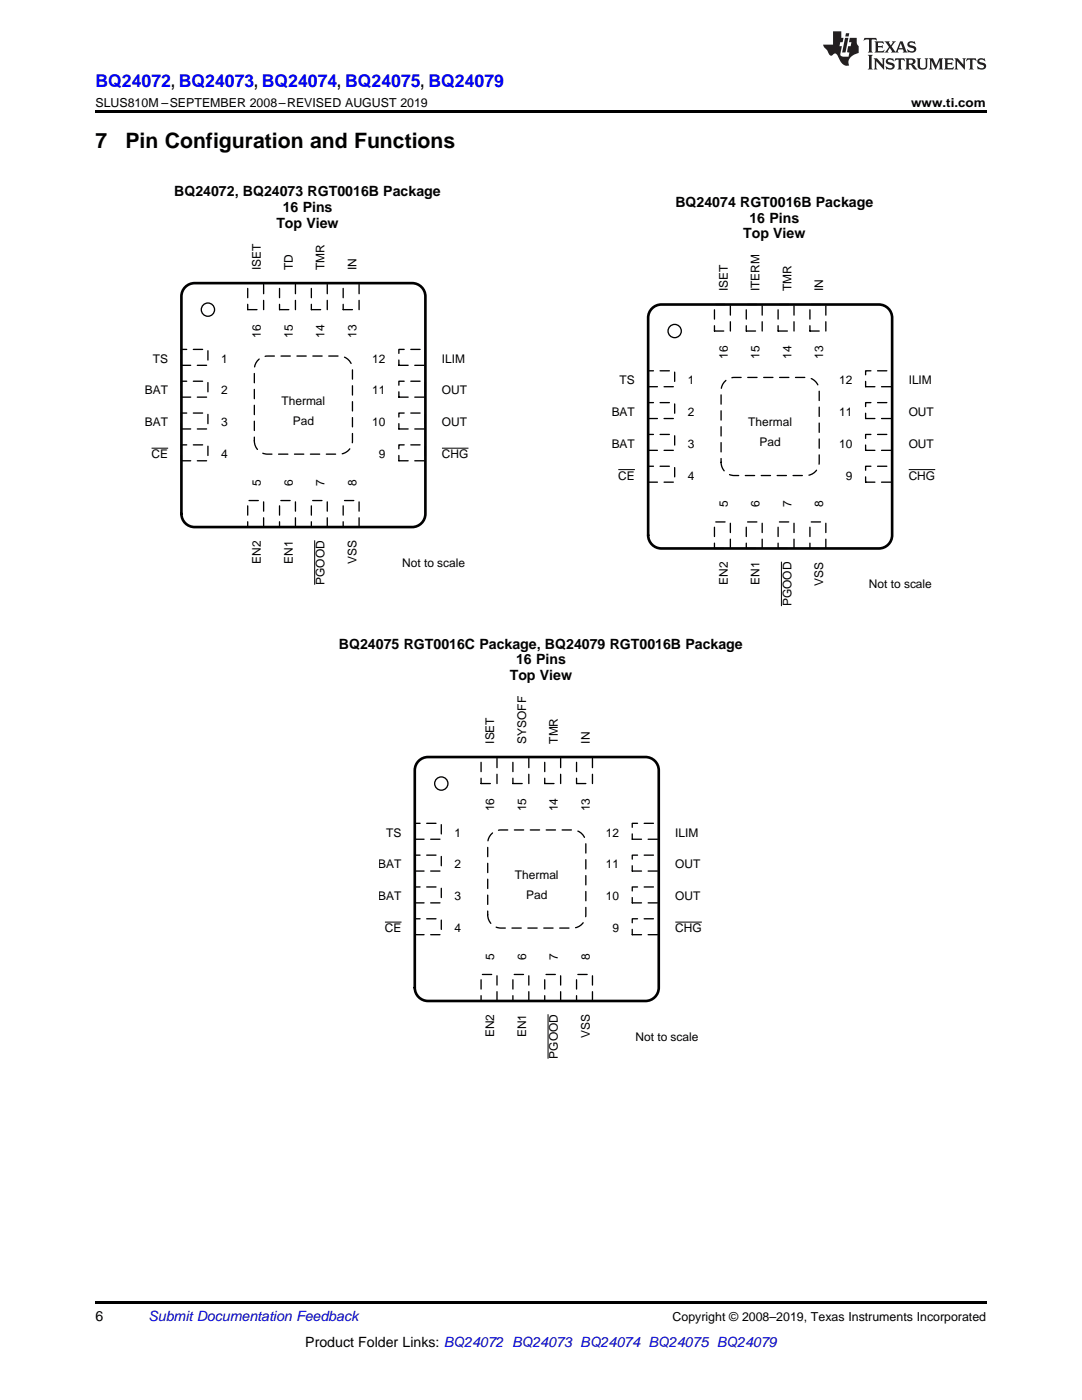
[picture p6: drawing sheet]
<svg xmlns="http://www.w3.org/2000/svg" width="216mm" height="279mm" viewBox="0 0 216 279" stroke-linecap="round" stroke-linejoin="round" font-family="sans-serif">
<path d="M19 259.7h177.8v.5h-177.8z" fill="#000"/>
<path d="M96 151.1h3.2v5.3h-3.2z" fill-rule="evenodd" fill="#fff"/>
<path d="M96 151.1h3.2v5.3h-3.2z" fill="none" stroke="#000" stroke-width=".26" stroke-dasharray="1.9 1.3"/>
<path d="M96 194.5h3.2v5.3h-3.2z" fill-rule="evenodd" fill="#fff"/>
<path d="M96 194.5h3.2v5.3h-3.2z" fill="none" stroke="#000" stroke-width=".26" stroke-dasharray="1.9 1.3"/>
<path d="M82.8 164.3h5.3v3.2h-5.3z" fill-rule="evenodd" fill="#fff"/>
<path d="M82.8 164.3h5.3v3.2h-5.3z" fill="none" stroke="#000" stroke-width=".26" stroke-dasharray="1.9 1.3"/>
<path d="M126.2 164.3h5.2v3.2h-5.2z" fill-rule="evenodd" fill="#fff"/>
<path d="M126.2 164.3h5.2v3.2h-5.2z" fill="none" stroke="#000" stroke-width=".26" stroke-dasharray="1.9 1.3"/>
<path d="M102.3 151.1h3.2v5.3h-3.2z" fill-rule="evenodd" fill="#fff"/>
<path d="M102.3 151.1h3.2v5.3h-3.2z" fill="none" stroke="#000" stroke-width=".26" stroke-dasharray="1.9 1.3"/>
<path d="M102.3 194.5h3.2v5.3h-3.2z" fill-rule="evenodd" fill="#fff"/>
<path d="M102.3 194.5h3.2v5.3h-3.2z" fill="none" stroke="#000" stroke-width=".26" stroke-dasharray="1.9 1.3"/>
<path d="M82.8 170.7h5.3v3.1h-5.3z" fill-rule="evenodd" fill="#fff"/>
<path d="M82.8 170.7h5.3v3.1h-5.3z" fill="none" stroke="#000" stroke-width=".26" stroke-dasharray="1.9 1.3"/>
<path d="M126.2 170.7h5.2v3.1h-5.2z" fill-rule="evenodd" fill="#fff"/>
<path d="M126.2 170.7h5.2v3.1h-5.2z" fill="none" stroke="#000" stroke-width=".26" stroke-dasharray="1.9 1.3"/>
<path d="M108.7 151.1h3.2v5.3h-3.2z" fill-rule="evenodd" fill="#fff"/>
<path d="M108.7 151.1h3.2v5.3h-3.2z" fill="none" stroke="#000" stroke-width=".26" stroke-dasharray="1.9 1.3"/>
<path d="M108.7 194.5h3.2v5.3h-3.2z" fill-rule="evenodd" fill="#fff"/>
<path d="M108.7 194.5h3.2v5.3h-3.2z" fill="none" stroke="#000" stroke-width=".26" stroke-dasharray="1.9 1.3"/>
<path d="M109.4 202.4v8.9" fill="none" stroke="#000" stroke-width=".2"/>
<path d="M82.8 177h5.3v3.2h-5.3z" fill-rule="evenodd" fill="#fff"/>
<path d="M82.8 177h5.3v3.2h-5.3z" fill="none" stroke="#000" stroke-width=".26" stroke-dasharray="1.9 1.3"/>
<path d="M126.2 177h5.2v3.2h-5.2z" fill-rule="evenodd" fill="#fff"/>
<path d="M126.2 177h5.2v3.2h-5.2z" fill="none" stroke="#000" stroke-width=".26" stroke-dasharray="1.9 1.3"/>
<path d="M115 151.1h3.2v5.3h-3.2z" fill-rule="evenodd" fill="#fff"/>
<path d="M115 151.1h3.2v5.3h-3.2z" fill="none" stroke="#000" stroke-width=".26" stroke-dasharray="1.9 1.3"/>
<path d="M115 194.5h3.2v5.3h-3.2z" fill-rule="evenodd" fill="#fff"/>
<path d="M115 194.5h3.2v5.3h-3.2z" fill="none" stroke="#000" stroke-width=".26" stroke-dasharray="1.9 1.3"/>
<path d="M82.8 183.4h5.3v3.1h-5.3z" fill-rule="evenodd" fill="#fff"/>
<path d="M82.8 183.4h5.3v3.1h-5.3z" fill="none" stroke="#000" stroke-width=".26" stroke-dasharray="1.9 1.3"/>
<path d="M76.8 184h3.3" fill="none" stroke="#000" stroke-width=".2"/>
<path d="M126.2 183.4h5.2v3.1h-5.2z" fill-rule="evenodd" fill="#fff"/>
<path d="M126.2 183.4h5.2v3.1h-5.2z" fill="none" stroke="#000" stroke-width=".26" stroke-dasharray="1.9 1.3"/>
<path d="M134.8 184h5.2" fill="none" stroke="#000" stroke-width=".2"/>
<circle cx="88.1" cy="156.4" r="1.32" fill="none" stroke="#000" stroke-width=".26"/>
<path d="M83.8 151.7l1-.5 .6-.1h43.4a2.65 2.65 0 0 1 2.6 2.6v43.4a2.65 2.65 0 0 1-2.6 2.7h-43.4a2.64 2.64 0 0 1-2.6-2.7v-43.4a2.64 2.64 0 0 1 1-2z" fill="none" stroke="#000" stroke-width=".53"/>
<path d="M98.3 166.2l1.1-.5 .6-.1h14.2a2.65 2.65 0 0 1 2.7 2.7v14.3a2.65 2.65 0 0 1-2.7 2.6h-14.2a2.64 2.64 0 0 1-2.7-2.6v-14.3a2.64 2.64 0 0 1 1-2.1z" fill-rule="evenodd" fill="#fff"/>
<path d="M98.3 166.2l1.1-.5 .6-.1h14.2a2.65 2.65 0 0 1 2.7 2.7v14.3a2.65 2.65 0 0 1-2.7 2.6h-14.2a2.64 2.64 0 0 1-2.7-2.6v-14.3a2.64 2.64 0 0 1 1-2.1z" fill="none" stroke="#000" stroke-width=".26" stroke-dasharray="1.9 1.3"/>
<path d="M142.6 60.8h3.1v5.3h-3.1z" fill-rule="evenodd" fill="#fff"/>
<path d="M142.6 60.8h3.1v5.3h-3.1z" fill="none" stroke="#000" stroke-width=".26" stroke-dasharray="1.9 1.3"/>
<path d="M142.6 104.2h3.1v5.3h-3.1z" fill-rule="evenodd" fill="#fff"/>
<path d="M142.6 104.2h3.1v5.3h-3.1z" fill="none" stroke="#000" stroke-width=".26" stroke-dasharray="1.9 1.3"/>
<path d="M129.3 74h5.3v3.2h-5.3z" fill-rule="evenodd" fill="#fff"/>
<path d="M129.3 74h5.3v3.2h-5.3z" fill="none" stroke="#000" stroke-width=".26" stroke-dasharray="1.9 1.3"/>
<path d="M172.7 74h5.3v3.2h-5.3z" fill-rule="evenodd" fill="#fff"/>
<path d="M172.7 74h5.3v3.2h-5.3z" fill="none" stroke="#000" stroke-width=".26" stroke-dasharray="1.9 1.3"/>
<path d="M148.9 60.8h3.2v5.3h-3.2z" fill-rule="evenodd" fill="#fff"/>
<path d="M148.9 60.8h3.2v5.3h-3.2z" fill="none" stroke="#000" stroke-width=".26" stroke-dasharray="1.9 1.3"/>
<path d="M148.9 104.2h3.2v5.3h-3.2z" fill-rule="evenodd" fill="#fff"/>
<path d="M148.9 104.2h3.2v5.3h-3.2z" fill="none" stroke="#000" stroke-width=".26" stroke-dasharray="1.9 1.3"/>
<path d="M129.3 80.4h5.3v3.1h-5.3z" fill-rule="evenodd" fill="#fff"/>
<path d="M129.3 80.4h5.3v3.1h-5.3z" fill="none" stroke="#000" stroke-width=".26" stroke-dasharray="1.9 1.3"/>
<path d="M172.7 80.4h5.3v3.1h-5.3z" fill-rule="evenodd" fill="#fff"/>
<path d="M172.7 80.4h5.3v3.1h-5.3z" fill="none" stroke="#000" stroke-width=".26" stroke-dasharray="1.9 1.3"/>
<path d="M155.3 60.8h3.1v5.3h-3.1z" fill-rule="evenodd" fill="#fff"/>
<path d="M155.3 60.8h3.1v5.3h-3.1z" fill="none" stroke="#000" stroke-width=".26" stroke-dasharray="1.9 1.3"/>
<path d="M155.3 104.2h3.1v5.3h-3.1z" fill-rule="evenodd" fill="#fff"/>
<path d="M155.3 104.2h3.1v5.3h-3.1z" fill="none" stroke="#000" stroke-width=".26" stroke-dasharray="1.9 1.3"/>
<path d="M155.9 112.1v8.9" fill="none" stroke="#000" stroke-width=".2"/>
<path d="M129.3 86.7h5.3v3.2h-5.3z" fill-rule="evenodd" fill="#fff"/>
<path d="M129.3 86.7h5.3v3.2h-5.3z" fill="none" stroke="#000" stroke-width=".26" stroke-dasharray="1.9 1.3"/>
<path d="M172.7 86.7h5.3v3.2h-5.3z" fill-rule="evenodd" fill="#fff"/>
<path d="M172.7 86.7h5.3v3.2h-5.3z" fill="none" stroke="#000" stroke-width=".26" stroke-dasharray="1.9 1.3"/>
<path d="M161.6 60.8h3.2v5.3h-3.2z" fill-rule="evenodd" fill="#fff"/>
<path d="M161.6 60.8h3.2v5.3h-3.2z" fill="none" stroke="#000" stroke-width=".26" stroke-dasharray="1.9 1.3"/>
<path d="M161.6 104.2h3.2v5.3h-3.2z" fill-rule="evenodd" fill="#fff"/>
<path d="M161.6 104.2h3.2v5.3h-3.2z" fill="none" stroke="#000" stroke-width=".26" stroke-dasharray="1.9 1.3"/>
<path d="M129.3 93.1h5.3v3.1h-5.3z" fill-rule="evenodd" fill="#fff"/>
<path d="M129.3 93.1h5.3v3.1h-5.3z" fill="none" stroke="#000" stroke-width=".26" stroke-dasharray="1.9 1.3"/>
<path d="M123.4 93.7h3.3" fill="none" stroke="#000" stroke-width=".2"/>
<path d="M172.7 93.1h5.3v3.1h-5.3z" fill-rule="evenodd" fill="#fff"/>
<path d="M172.7 93.1h5.3v3.1h-5.3z" fill="none" stroke="#000" stroke-width=".26" stroke-dasharray="1.9 1.3"/>
<path d="M181.3 93.7h5.3" fill="none" stroke="#000" stroke-width=".2"/>
<circle cx="134.6" cy="66.1" r="1.32" fill="none" stroke="#000" stroke-width=".26"/>
<path d="M130.3 61.4l1.1-.6h.6h43.4a2.65 2.65 0 0 1 2.6 2.6v43.4a2.65 2.65 0 0 1-2.6 2.7h-43.4a2.64 2.64 0 0 1-2.7-2.7v-43.4a2.64 2.64 0 0 1 1-2z" fill="none" stroke="#000" stroke-width=".53"/>
<path d="M144.9 75.9l1-.5 .6-.1h14.3a2.65 2.65 0 0 1 2.7 2.7v14.3a2.65 2.65 0 0 1-2.7 2.6h-14.3a2.64 2.64 0 0 1-2.6-2.6v-14.3a2.64 2.64 0 0 1 1-2.1z" fill-rule="evenodd" fill="#fff"/>
<path d="M144.9 75.9l1-.5 .6-.1h14.3a2.65 2.65 0 0 1 2.7 2.7v14.3a2.65 2.65 0 0 1-2.7 2.6h-14.3a2.64 2.64 0 0 1-2.6-2.6v-14.3a2.64 2.64 0 0 1 1-2.1z" fill="none" stroke="#000" stroke-width=".26" stroke-dasharray="1.9 1.3"/>
<path d="M49.4 56.5h3.2v5.3h-3.2z" fill-rule="evenodd" fill="#fff"/>
<path d="M49.4 56.5h3.2v5.3h-3.2z" fill="none" stroke="#000" stroke-width=".26" stroke-dasharray="1.9 1.3"/>
<path d="M49.4 99.9h3.2v5.3h-3.2z" fill-rule="evenodd" fill="#fff"/>
<path d="M49.4 99.9h3.2v5.3h-3.2z" fill="none" stroke="#000" stroke-width=".26" stroke-dasharray="1.9 1.3"/>
<path d="M36.2 69.7h5.3v3.2h-5.3z" fill-rule="evenodd" fill="#fff"/>
<path d="M36.2 69.7h5.3v3.2h-5.3z" fill="none" stroke="#000" stroke-width=".26" stroke-dasharray="1.9 1.3"/>
<path d="M79.6 69.7h5.3v3.2h-5.3z" fill-rule="evenodd" fill="#fff"/>
<path d="M79.6 69.7h5.3v3.2h-5.3z" fill="none" stroke="#000" stroke-width=".26" stroke-dasharray="1.9 1.3"/>
<path d="M55.8 56.5h3.2v5.3h-3.2z" fill-rule="evenodd" fill="#fff"/>
<path d="M55.8 56.5h3.2v5.3h-3.2z" fill="none" stroke="#000" stroke-width=".26" stroke-dasharray="1.9 1.3"/>
<path d="M55.8 99.9h3.2v5.3h-3.2z" fill-rule="evenodd" fill="#fff"/>
<path d="M55.8 99.9h3.2v5.3h-3.2z" fill="none" stroke="#000" stroke-width=".26" stroke-dasharray="1.9 1.3"/>
<path d="M36.2 76.1h5.3v3.2h-5.3z" fill-rule="evenodd" fill="#fff"/>
<path d="M36.2 76.1h5.3v3.2h-5.3z" fill="none" stroke="#000" stroke-width=".26" stroke-dasharray="1.9 1.3"/>
<path d="M79.6 76.1h5.3v3.2h-5.3z" fill-rule="evenodd" fill="#fff"/>
<path d="M79.6 76.1h5.3v3.2h-5.3z" fill="none" stroke="#000" stroke-width=".26" stroke-dasharray="1.9 1.3"/>
<path d="M62.1 56.5h3.2v5.3h-3.2z" fill-rule="evenodd" fill="#fff"/>
<path d="M62.1 56.5h3.2v5.3h-3.2z" fill="none" stroke="#000" stroke-width=".26" stroke-dasharray="1.9 1.3"/>
<path d="M62.1 99.9h3.2v5.3h-3.2z" fill-rule="evenodd" fill="#fff"/>
<path d="M62.1 99.9h3.2v5.3h-3.2z" fill="none" stroke="#000" stroke-width=".26" stroke-dasharray="1.9 1.3"/>
<path d="M62.8 107.8v8.9" fill="none" stroke="#000" stroke-width=".2"/>
<path d="M36.2 82.4h5.3v3.2h-5.3z" fill-rule="evenodd" fill="#fff"/>
<path d="M36.2 82.4h5.3v3.2h-5.3z" fill="none" stroke="#000" stroke-width=".26" stroke-dasharray="1.9 1.3"/>
<path d="M79.6 82.4h5.3v3.2h-5.3z" fill-rule="evenodd" fill="#fff"/>
<path d="M79.6 82.4h5.3v3.2h-5.3z" fill="none" stroke="#000" stroke-width=".26" stroke-dasharray="1.9 1.3"/>
<path d="M68.5 56.5h3.2v5.3h-3.2z" fill-rule="evenodd" fill="#fff"/>
<path d="M68.5 56.5h3.2v5.3h-3.2z" fill="none" stroke="#000" stroke-width=".26" stroke-dasharray="1.9 1.3"/>
<path d="M68.5 99.9h3.2v5.3h-3.2z" fill-rule="evenodd" fill="#fff"/>
<path d="M68.5 99.9h3.2v5.3h-3.2z" fill="none" stroke="#000" stroke-width=".26" stroke-dasharray="1.9 1.3"/>
<path d="M36.2 88.8h5.3v3.2h-5.3z" fill-rule="evenodd" fill="#fff"/>
<path d="M36.2 88.8h5.3v3.2h-5.3z" fill="none" stroke="#000" stroke-width=".26" stroke-dasharray="1.9 1.3"/>
<path d="M30.2 89.4h3.4" fill="none" stroke="#000" stroke-width=".2"/>
<path d="M79.6 88.8h5.3v3.2h-5.3z" fill-rule="evenodd" fill="#fff"/>
<path d="M79.6 88.8h5.3v3.2h-5.3z" fill="none" stroke="#000" stroke-width=".26" stroke-dasharray="1.9 1.3"/>
<path d="M88.2 89.4h5.3" fill="none" stroke="#000" stroke-width=".2"/>
<circle cx="41.5" cy="61.8" r="1.32" fill="none" stroke="#000" stroke-width=".26"/>
<path d="M37.2 57.1l1-.5 .6-.1h43.4a2.65 2.65 0 0 1 2.7 2.7v43.3a2.65 2.65 0 0 1-2.7 2.7h-43.4a2.64 2.64 0 0 1-2.6-2.7v-43.3a2.64 2.64 0 0 1 1-2.1z" fill="none" stroke="#000" stroke-width=".53"/>
<path d="M51.7 71.6l1.1-.5h.6h14.3a2.65 2.65 0 0 1 2.6 2.6v14.3a2.65 2.65 0 0 1-2.6 2.6h-14.3a2.64 2.64 0 0 1-2.7-2.6v-14.3a2.64 2.64 0 0 1 1-2.1z" fill-rule="evenodd" fill="#fff"/>
<path d="M51.7 71.6l1.1-.5h.6h14.3a2.65 2.65 0 0 1 2.6 2.6v14.3a2.65 2.65 0 0 1-2.6 2.6h-14.3a2.64 2.64 0 0 1-2.7-2.6v-14.3a2.64 2.64 0 0 1 1-2.1z" fill="none" stroke="#000" stroke-width=".26" stroke-dasharray="1.9 1.3"/>
<path d="M19 22h177.8v.5h-177.8z" fill="#000"/>
<g fill="#231f20">
<path d="M172.5 7.6l-.1 .5 .4-.2h.6v.1v2.1l-.2 .4h.9l-.2-.4v-2.1l.1-.1h.5l.5 .2-.2-.5zM174.5 8.3l.2 .3v1.5l-.2 .4h1.8l.2-.6a1.04 1.04 0 0 1-1.3 .2v-.7h.6l.3 .2v-.6l-.3 .2h-.6v-.6l.8-.1 .4 .3-.2-.5zM176.5 8.3l.9 1.1-.9 1.1h.8l-.2-.2 .4-.7 .5 .7-.2 .2h1.5l-.2-.2 .2-.4h.9l.1 .4-.2 .2h1l-.3-.3-.7-1.9h-.5l-.9 2-.8-1 .9-1h-.8l.1 .3-.4 .5-.3-.6 .1-.2zM179.7 8.6l.4 1h-.7zM181.3 8.4a.63 .63 0 0 0-.2 .7 .63 .63 0 0 0 .6 .4l.6 .2 .1 .2a.75 .75 0 0 1-.7 .4 .75 .75 0 0 1-.6-.5l.1 .7 .1-.1a1.11 1.11 0 0 0 1.5-.6 1.13 1.13 0 0 0-1.2-.8l-.1-.4a1.04 1.04 0 0 1 1.2 .2l-.2-.5-.2 .1-.4-.2zM173.2 10.9l.2 .4v2.2l-.2 .4h1l-.3-.4v-2.2l.3-.4zM174.3 11.6l.3 .4v1.5l-.3 .4h.8l-.2-.4v-1.3l1.5 1.7v-1.9l.2-.4h-.7l.2 .4v.9l-1.1-1.3zM177 11.8a.62 .62 0 0 0-.2 .7 .62 .62 0 0 0 .6 .4l.6 .1 .1 .3a.76 .76 0 0 1-.7 .3 .76 .76 0 0 1-.7-.4l.2 .7 .1-.1a1.11 1.11 0 0 0 1.5-.6 1.13 1.13 0 0 0-1.2-.8l-.1-.4a1.04 1.04 0 0 1 1.2 .2l-.2-.6-.2 .1-.5-.1zM178.7 11.6l-.2 .6a.61 .61 0 0 1 .8-.3v1.6l-.2 .4h.9l-.2-.4v-1.6a.63 .63 0 0 1 .7 .3l-.1-.6zM180.6 11.6l.3 .4v1.5l-.3 .4h1l-.2-.2-.1-.8 .6 .2a.76 .76 0 0 0 1.2 .7l-1-1a.58 .58 0 0 0 .6-.5 .58 .58 0 0 0-.5-.6zM181.4 11.9h.1a.45 .45 0 0 1 .5 .1 .45 .45 0 0 1 .1 .5l-.8 .2zM182.9 11.6l.2 .2a2.17 2.17 0 0 0 .3 1.9 .99 .99 0 0 0 1.6-.6v-1.1l.2-.4h-.7l.2 .2a1.92 1.92 0 0 1-.2 1.8 .6 .6 0 0 1-.9-.5v-1.1l.2-.4zM185.4 11.6l.2 .4v1.5l-.2 .4h.7l-.2-.4v-1.4l.8 1.8 .8-1.8v1.4l-.2 .4h.9l-.2-.4v-1.5l.2-.4h-.8l-.6 1.5-.6-1.5zM188.4 11.6l.2 .4v1.5l-.2 .4h1.8l.1-.6a1.04 1.04 0 0 1-1.2 .1v-.6h.5l.4 .2v-.6l-.4 .2h-.5v-.7h.8l.3 .3-.1-.6zM190.5 11.6l.2 .4v1.5l-.2 .4h.7l-.2-.4v-1.3l1.5 1.7v-1.9l.2-.4h-.7l.2 .4v.9l-1.1-1.3zM192.9 11.6l-.1 .6a.61 .61 0 0 1 .7-.3l.1 1.6-.3 .4h1l-.3-.4 .1-1.6a.63 .63 0 0 1 .7 .3l-.1-.6zM195.2 11.8a.62 .62 0 0 0-.2 .7 .62 .62 0 0 0 .6 .4l.6 .1 .1 .3a.76 .76 0 0 1-.7 .3 .76 .76 0 0 1-.6-.4l.1 .7 .1-.1a1.11 1.11 0 0 0 1.6-.6 1.13 1.13 0 0 0-1.3-.8l-.1-.4a1.04 1.04 0 0 1 1.2 .2l-.1-.6-.2 .1-.5-.1z"/>
<path d="M166.2 6.3v2.6h-1.9v.4l.8 .9a.91 .91 0 0 0 1 .8 .56 .56 0 0 1 .5-.3 .56 .56 0 0 1 .5 .3l.4 .8a1.53 1.53 0 0 0 1.9 1.2 1.54 1.54 0 0 1 1-2.1l.9-.3v-1.4a1.52 1.52 0 0 1-.4-1.6h-1.3l-.2 .8h.5l-.2 .8h-.5l-.1 1v.2l.4 .1-.2 .8a1.93 1.93 0 0 1-1.6-.3l.3-1.8h-.5l.2-.8h.4l.2-.8h-.4v-1.3zM168.6 7.6l-.6 2.9h.7l.6-2.9zM168.8 6.6l-.1 .7h.6l.2-.7z"/>
</g>
<g font-size="4.2">
<text x="19" y="29.6">7</text>
<text x="25" y="29.6">Pin Configuration and Functions</text>
</g>
<text font-size="3.5" fill="#00f" x="19" y="17.3">BQ24072, BQ24073, BQ24074, BQ24075, BQ24079</text>
<g font-size="2.8">
<text x="34.7" y="39.1">BQ24072, BQ24073 RGT0016B Package</text>
<text x="134.8" y="41.2">BQ24074 RGT0016B Package</text>
<text x="55.1" y="45.4">Top View</text>
<text x="56.4" y="42.3">16 Pins</text>
<text x="148.3" y="47.6">Top View</text>
<text x="149.5" y="44.4">16 Pins</text>
<text x="67.6" y="129.4">BQ24075 RGT0016C Package, BQ24079 RGT0016B Package</text>
<text x="101.7" y="135.8">Top View</text>
<text x="103" y="132.6">16 Pins</text>
<text x="19" y="263.6">6</text>
<text x="60.9" y="268.9">Product Folder Links: BQ24072 BQ24073 BQ24074 BQ24075 BQ24079</text>
</g>
<text font-size="2.8" fill="#0000c8" x="29.6" y="263.6">Submit Documentation Feedback</text>
<g font-size="2.5">
<text x="19" y="21.4">SLUS810M –SEPTEMBER 2008–REVISED AUGUST 2019</text>
<text x="181.8" y="21.4">www.ti.com</text>
<text x="134.2" y="263.6">Copyright © 2008–2019, Texas Instruments Incorporated</text>
</g>
<g font-size="2.4">
<text x="52.1" y="53.9" transform="rotate(-90 52.1 53.9)">ISET</text>
<text x="58.4" y="53.9" transform="rotate(-90 58.4 53.9)">TD</text>
<text x="64.8" y="53.9" transform="rotate(-90 64.8 53.9)">TMR</text>
<text x="71.1" y="53.9" transform="rotate(-90 71.1 53.9)">IN</text>
<text x="145.2" y="58.1" transform="rotate(-90 145.2 58.1)">ISET</text>
<text x="151.6" y="58.1" transform="rotate(-90 151.6 58.1)">ITERM</text>
<text x="157.9" y="58.1" transform="rotate(-90 157.9 58.1)">TMR</text>
<text x="164.3" y="58.1" transform="rotate(-90 164.3 58.1)">IN</text>
<text x="52.1" y="67.4" transform="rotate(-90 52.1 67.4)">16</text>
<text x="58.4" y="67.4" transform="rotate(-90 58.4 67.4)">15</text>
<text x="64.8" y="67.4" transform="rotate(-90 64.8 67.4)">14</text>
<text x="71.1" y="67.4" transform="rotate(-90 71.1 67.4)">13</text>
<text x="145.2" y="71.6" transform="rotate(-90 145.2 71.6)">16</text>
<text x="151.6" y="71.6" transform="rotate(-90 151.6 71.6)">15</text>
<text x="157.9" y="71.6" transform="rotate(-90 157.9 71.6)">14</text>
<text x="164.3" y="71.6" transform="rotate(-90 164.3 71.6)">13</text>
<text x="30.5" y="72.4">TS</text>
<text x="44.1" y="72.4">1</text>
<text x="74.3" y="72.4">12</text>
<text x="88.2" y="72.4">ILIM</text>
<text x="123.6" y="76.6">TS</text>
<text x="137.3" y="76.6">1</text>
<text x="167.4" y="76.6">12</text>
<text x="181.3" y="76.6">ILIM</text>
<text x="28.9" y="78.7">BAT</text>
<text x="44.1" y="78.7">2</text>
<text x="56.2" y="80.8">Thermal</text>
<text x="74.3" y="78.7">11</text>
<text x="88.2" y="78.7">OUT</text>
<text x="122.1" y="83">BAT</text>
<text x="137.3" y="83">2</text>
<text x="167.4" y="83">11</text>
<text x="181.3" y="83">OUT</text>
<text x="28.9" y="85.1">BAT</text>
<text x="44.1" y="85.1">3</text>
<text x="58.4" y="84.8">Pad</text>
<text x="74.3" y="85.1">10</text>
<text x="88.2" y="85.1">OUT</text>
<text x="122.1" y="89.3">BAT</text>
<text x="137.3" y="89.3">3</text>
<text x="149.3" y="85.1">Thermal</text>
<text x="151.6" y="89.1">Pad</text>
<text x="167.4" y="89.3">10</text>
<text x="181.3" y="89.3">OUT</text>
<text x="30.2" y="91.4">CE</text>
<text x="44.1" y="91.4">4</text>
<text x="75.6" y="91.4">9</text>
<text x="88.2" y="91.4">CHG</text>
<text x="123.4" y="95.7">CE</text>
<text x="137.3" y="95.7">4</text>
<text x="168.8" y="95.7">9</text>
<text x="181.3" y="95.7">CHG</text>
<text x="52.1" y="97" transform="rotate(-90 52.1 97)">5</text>
<text x="58.4" y="97" transform="rotate(-90 58.4 97)">6</text>
<text x="64.8" y="97" transform="rotate(-90 64.8 97)">7</text>
<text x="71.1" y="97" transform="rotate(-90 71.1 97)">8</text>
<text x="145.2" y="101.3" transform="rotate(-90 145.2 101.3)">5</text>
<text x="151.6" y="101.3" transform="rotate(-90 151.6 101.3)">6</text>
<text x="157.9" y="101.3" transform="rotate(-90 157.9 101.3)">7</text>
<text x="164.3" y="101.3" transform="rotate(-90 164.3 101.3)">8</text>
<text x="52.1" y="112.5" transform="rotate(-90 52.1 112.5)">EN2</text>
<text x="58.4" y="112.5" transform="rotate(-90 58.4 112.5)">EN1</text>
<text x="71.1" y="112.6" transform="rotate(-90 71.1 112.6)">VSS</text>
<text x="80.2" y="113.1">Not to scale</text>
<text x="64.8" y="116.7" transform="rotate(-90 64.8 116.7)">PGOOD</text>
<text x="145.2" y="116.7" transform="rotate(-90 145.2 116.7)">EN2</text>
<text x="151.6" y="116.7" transform="rotate(-90 151.6 116.7)">EN1</text>
<text x="164.3" y="116.9" transform="rotate(-90 164.3 116.9)">VSS</text>
<text x="173.4" y="117.4">Not to scale</text>
<text x="157.9" y="121" transform="rotate(-90 157.9 121)">PGOOD</text>
<text x="98.6" y="148.4" transform="rotate(-90 98.6 148.4)">ISET</text>
<text x="105" y="148.4" transform="rotate(-90 105 148.4)">SYSOFF</text>
<text x="111.3" y="148.4" transform="rotate(-90 111.3 148.4)">TMR</text>
<text x="117.7" y="148.4" transform="rotate(-90 117.7 148.4)">IN</text>
<text x="98.6" y="161.9" transform="rotate(-90 98.6 161.9)">16</text>
<text x="105" y="161.9" transform="rotate(-90 105 161.9)">15</text>
<text x="111.3" y="161.9" transform="rotate(-90 111.3 161.9)">14</text>
<text x="117.7" y="161.9" transform="rotate(-90 117.7 161.9)">13</text>
<text x="77.1" y="167">TS</text>
<text x="90.7" y="167">1</text>
<text x="120.9" y="167">12</text>
<text x="134.8" y="167">ILIM</text>
<text x="75.5" y="173.3">BAT</text>
<text x="90.7" y="173.3">2</text>
<text x="120.9" y="173.3">11</text>
<text x="134.8" y="173.3">OUT</text>
<text x="75.5" y="179.7">BAT</text>
<text x="90.7" y="179.7">3</text>
<text x="102.7" y="175.4">Thermal</text>
<text x="105" y="179.4">Pad</text>
<text x="120.9" y="179.7">10</text>
<text x="134.8" y="179.7">OUT</text>
<text x="76.8" y="186">CE</text>
<text x="90.7" y="186">4</text>
<text x="98.6" y="191.6" transform="rotate(-90 98.6 191.6)">5</text>
<text x="105" y="191.6" transform="rotate(-90 105 191.6)">6</text>
<text x="111.3" y="191.6" transform="rotate(-90 111.3 191.6)">7</text>
<text x="117.7" y="191.6" transform="rotate(-90 117.7 191.6)">8</text>
<text x="122.2" y="186">9</text>
<text x="134.8" y="186">CHG</text>
<text x="98.6" y="207" transform="rotate(-90 98.6 207)">EN2</text>
<text x="105" y="207" transform="rotate(-90 105 207)">EN1</text>
<text x="117.7" y="207.2" transform="rotate(-90 117.7 207.2)">VSS</text>
<text x="126.8" y="207.7">Not to scale</text>
<text x="111.3" y="211.3" transform="rotate(-90 111.3 211.3)">PGOOD</text>
</g>
</svg>
